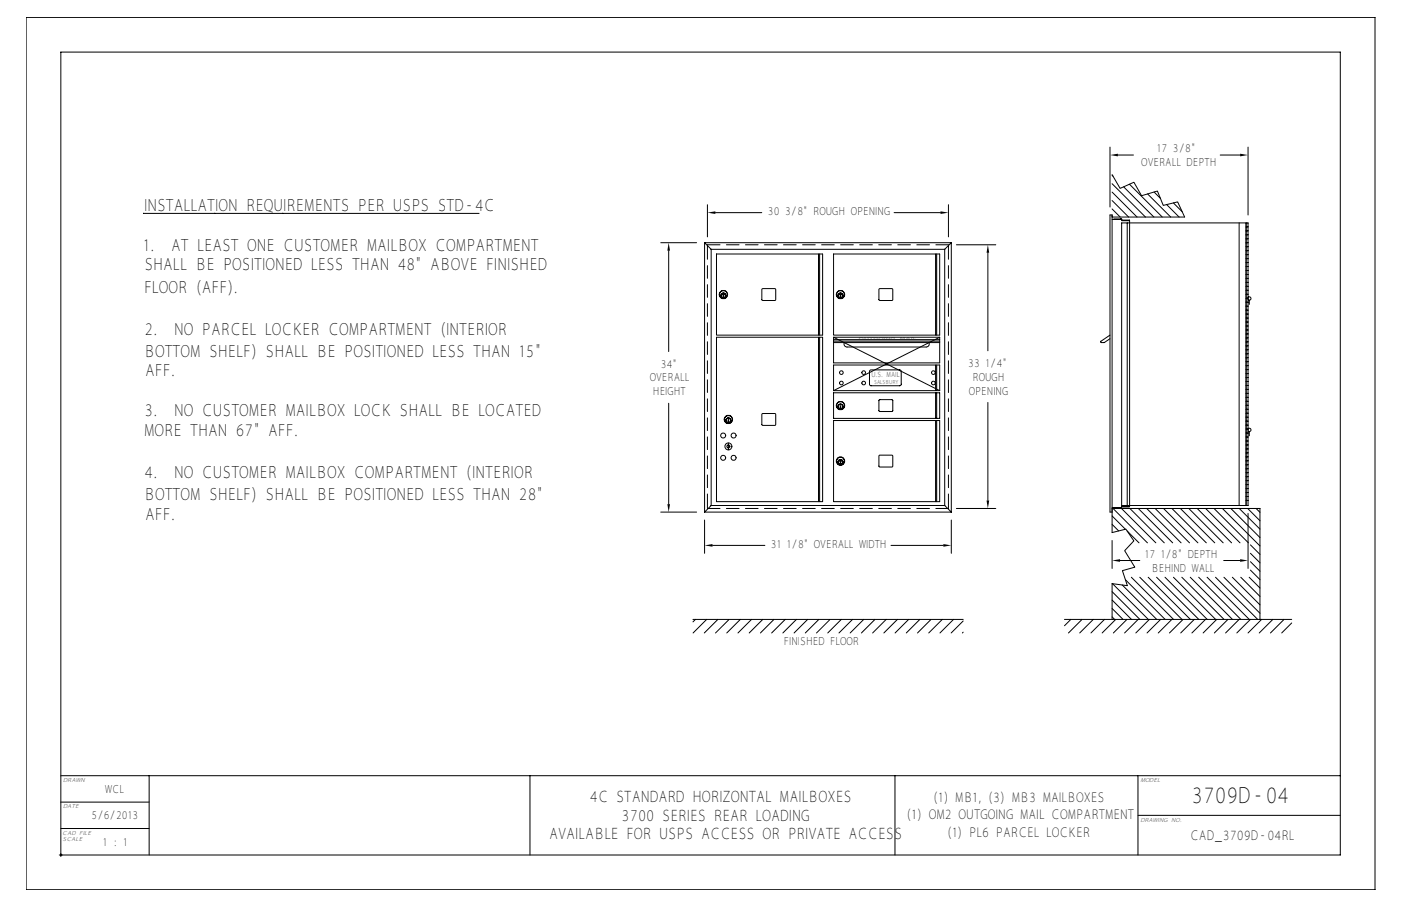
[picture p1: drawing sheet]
<svg xmlns="http://www.w3.org/2000/svg" width="432mm" height="279mm" viewBox="0 0 432 279" stroke-linecap="round" stroke-linejoin="round" font-family="sans-serif">
<g fill="none" stroke="#000" stroke-width=".31">
<path d="M8.1 5.4h415.7v269h-415.7zM342.1 45.4v18.4M342.8 53.8l2.4 4.3 4.3-1.9 2.3 4.2 4.9-1.5 1.8 4.4 4.5-1 2.1 4.6h-22.3M342.8 59.2l7.6 7.7M342.8 56.7l10.2 10.2M342.8 54.1l.3 .3M344.6 47.8h4.7M346.3 57.6l9.3 9.3M348.1 56.8l10.1 10.1M353.7 59.8l7.1 7.1M355.7 59.2l1.9 2M376.1 47.8h6.1"/>
<path d="M384.7 45.4v20.9M44.4 65.8h-.3h103.7M203.6 74.9h11.1M206.1 77.3v31.1M217.2 74.9l2 2M218 63.1v9.9M218 75.5v.5M219.2 76.9v79M219.2 76.9h72M220.5 65.6h14.3M220.8 78.3h32.7v25h-32.7zM252.3 78.3v25"/>
<path d="M252.6 78.3v25M256.9 78.3h32.7v25h-32.7zM275.6 65.6h14.3M288.4 78.3v25M288.7 78.3v25M291.2 76.9v79M292.3 63.1v9.9M292.3 75.5v.5M293.2 74.9h-76v83M293.2 74.9v83M293.2 74.9l-2 2M294.8 75.5h12.1"/>
<path d="M304.5 77.9v30.3M342.8 67.7l2.9-.2v.5h2.5h-2.5M342.8 64.4l2.5 2.5M342.8 61.8l5.1 5.1M343.3 67.7v-.2h2.1v.2M345.7 68.7h38.4v87.2h-38.4zM346 68v-.1h2.1l.1 88.3M347.4 68.7v87.2M359.6 63.1l3.8 3.8M361.7 62.6l2.7 2.7M381.9 68.7v87.2M384.1 68.7h.6v87.2h-.6z"/>
<path d="M384.1 70h.6M384.1 71.2h.6M384.1 72.4h.6M384.1 73.6h.6M384.1 74.9h.6M384.1 76.1h.6M384.1 77.3h.6M384.1 78.5h.6M384.1 79.7h.6M222.5 90.8h1M222.9 90.9l.1 .7zM223 90.4v.9"/>
<path d="M234.9 89.1h4.1v3.5h-4.1zM258.6 90.8h.9M259 90.9l.1 .7zM259.1 90.4v.9M271 89.1h4.1v3.5h-4.1zM384.1 81h.6M384.1 82.2h.6M384.1 83.4h.6M384.1 84.6h.6M384.1 85.9h.6M384.1 87.1h.6M384.1 88.3h.6"/>
<path d="M384.1 89.5h.6M384.1 90.8h.6M384.1 92h.6M384.1 93.2h.6M384.1 94.4h.6M384.1 95.6h.6M384.1 96.9h.6M384.1 98.1h.6M384.1 99.3h.6M384.7 91.7a.51 .51 0 0 1 .7 0 .51 .51 0 0 1 0 .7 .51 .51 0 0 1-.7 0M385.1 92.6v1.3M220.8 104h32.7v50.7h-32.7z"/>
<path d="M252.3 104v50.7M252.6 104v50.7M256.9 105.6h32.7M256.9 104h32.7M256.9 104.7h32.7M256.9 105.2h32.7M256.9 104l32.7 16.5M256.9 104v7.9h32.7v-7.9M260.2 105.6a.95 .95 0 0 0 .9 1.4h24.4a.95 .95 0 0 0 .8-1.4M268.1 114.2l9.4-.1 .3 .5-.1 4.1-.4 .3-9-.1-.3-.4zM288.4 112.6v7.9M288.7 112.6v7.9"/>
<path d="M289.6 104l-32.7 16.5M342.1 103.3l-2.9 2.2 1.1 .1 1.8-1.1M384.1 100.5h.6M384.1 101.8h.6M384.1 103h.6M384.1 104.2h.6M384.1 105.4h.6M384.1 106.7h.6M384.1 107.9h.6M384.1 109.1h.6M384.1 110.3h.6M384.1 111.5h.6"/>
<path d="M384.1 112.8h.6M384.1 114h.6M384.1 115.2h.6M384.1 116.4h.6M384.1 117.7h.6M384.1 118.9h.6M206.1 124.4v31.1M224.4 129.4l.2 .7zM224.5 136.6v2.1M234.9 127.6h4.1v3.5h-4.1zM256.9 129.7h32.7v25h-32.7zM256.9 120.5h32.7"/>
<path d="M256.9 121.1h32.7v7.9h-32.7zM256.9 120.5v-7.9h32.7v7.9M259 125.1l.1 .8zM271 123.3h4.1v3.5h-4.1zM288.4 121.1v7.9M288.4 129.7v25M288.7 121.1v7.9M288.7 129.7v25M304.5 124.1v30.3M384.1 120.1h.6M384.1 121.3h.6M384.1 122.5h.6"/>
<path d="M384.1 123.8h.6M384.1 125h.6M384.1 126.2h.6M384.1 127.4h.6M384.1 128.7h.6M384.1 129.9h.6M384.1 131.1h.6M384.1 132.3h.6M384.1 133.6h.6M384.1 134.8h.6M384.1 136h.6M384.1 137.2h.6"/>
<path d="M384.1 138.4h.6M384.1 139.7h.6M384.7 132.2a.51 .51 0 0 1 .7 0 .51 .51 0 0 1 0 .8 .51 .51 0 0 1-.7-.1M385.1 133.1v1.3M203.6 157.9h11.1M217.2 157.9h76M218 156.3v.5M219.2 155.9h72M219.2 155.9l-2 2M258.6 142.2h.9M259 142.2l.1 .8zM259.1 141.7v1"/>
<path d="M271 140.5h4.1v3.4h-4.1zM291.2 155.9l2 2M292.3 156.3v.5M294.8 156.8h12.1M342.8 157.9h-.7v-91.6h.7v97.9l4.2-1 2.5 3.6-2.9 3 3.2 5.1-3.9 1.1 1.6 4.6-4.7-.6v11M342.8 156.5h2.6v.2M342.8 156.8h45.5v34.2M342.8 159.1l4.1 4.1M343 156.8l10.6 10.6M345.4 156.5v.2M345.6 156.8l10.6 10.6M345.7 155.9h2.5"/>
<path d="M346 156.2v.1h2.1v-.1M348.2 156.2h-2.5v.5h-2.4v-.2M348.2 156.8l10.6 10.6M350.8 156.8l10.6 10.6M353.4 156.8l10.6 10.6M356 156.8l10.6 10.6M358.6 156.8l10.6 10.6M361.2 156.8l10.6 10.6M363.8 156.8l10.6 10.6M366.4 156.8l10.6 10.6M369 156.8l10.6 10.6M371.6 156.8l10.6 10.6"/>
<path d="M374.2 156.8l10.6 10.6M376.8 156.8l11.5 11.6M379.4 156.8l8.9 9M382 156.8l6.3 6.4M384.1 140.9h.6M384.1 142.1h.6M384.1 143.3h.6M384.1 144.6h.6M384.1 145.8h.6M384.1 147h.6M384.1 148.2h.6M384.1 149.4h.6"/>
<path d="M384.1 150.7h.6M384.1 151.9h.6M384.1 153.1h.6M384.1 154.3h.6M384.5 156.8l3.8 3.8M384.7 158.3v17M387.1 156.8l1.2 1.2M217.2 160.4v10.2M219.6 168.2h16.1M274.6 168.2h16.2M293.2 160.4v10.2M342.8 166.7v8.6"/>
<path d="M342.8 161.7l2 2M345.2 172.9h6.1M346.9 178.8l12.2 12.2M347.4 163.8l3.7 3.6M348.7 178l13 13M351.3 178l13 13M353.9 178l13 13M356.5 178l13 13M359.1 178l13 13M361.7 178l13 13M364.3 178l13 13M366.8 178l13.1 13"/>
<path d="M369.4 178l13 13M372 178l13 13M374.6 178l13 13M377.2 172.9h5M377.2 178l11.1 11.1M379.8 178l8.5 8.5M382.4 178l5.9 5.9M385 178l3.3 3.3M385.4 175.8l2.9 2.9M385.4 173.2l2.9 3M385.4 170.6l2.9 3M385.4 168l2.9 3"/>
<path d="M213.6 191h83.3M214.3 191l-.7 .8M217.8 191l-4.2 4.2M221.3 191l-4.2 4.2M224.7 191l-4.2 4.2M228.2 191l-4.2 4.2M231.6 191l-4.2 4.2M235.1 191l-4.2 4.2M238.5 191l-4.1 4.2M242 191l-4.2 4.2M245.5 191l-4.2 4.2M248.9 191l-4.2 4.2"/>
<path d="M252.4 191l-4.2 4.2M255.8 191l-4.1 4.2M259.3 191l-4.2 4.2M262.8 191l-4.2 4.2M266.2 191l-4.2 4.2M269.7 191l-4.2 4.2M273.1 191l-4.1 4.2M276.6 191l-4.2 4.2M280.1 191l-4.2 4.2M283.5 191l-4.2 4.2M287 191l-4.2 4.2M290.4 191l-4.2 4.2"/>
<path d="M293.9 191l-4.2 4.2M296.9 191.5l-3.7 3.7M296.9 195l-.3 .2M328.1 191h70M330 191l-1.9 2M333.5 191l-4.2 4.2M337 191l-4.2 4.2M340.4 191l-4.2 4.2M342.8 190.2l.7 .8M342.8 187.6l3.3 3.4M342.8 185.1l5.9 5.9M342.8 182.5l8.5 8.5"/>
<path d="M342.9 180l11 11M343.9 191l-4.2 4.2M345.9 180.4l10.6 10.6M347.3 191l-4.2 4.2M350.8 191l-4.2 4.2M354.2 191l-4.1 4.2M357.7 191l-4.2 4.2M361.2 191l-4.2 4.2M364.6 191l-4.2 4.2M368.1 191l-4.2 4.2M371.5 191l-4.1 4.2M375 191l-4.2 4.2"/>
<path d="M378.5 191l-4.2 4.2M381.9 191l-4.2 4.2M385.4 191l-4.2 4.2M388.8 191l-4.1 4.2M392.3 191l-4.2 4.2M395.8 191l-4.2 4.2M398.1 192.1l-3.1 3.1M18.8 239.2h144.5M46 239.2v24.5M275.8 239.2h137.3M350.7 239.2v24.5M18.8 255.5h27.2"/>
<path d="M18.8 247.4h27.2M53.8 243.6l.7-.5 1.2-.3h55.3a2.68 2.68 0 0 1 2.6 2.7v6.3a2.68 2.68 0 0 1-2.6 2.7h-55.3a2.68 2.68 0 0 1-2.7-2.7v-6.7zM54.1 243.9l.5-.4 1.1-.3h55.3a2.3 2.3 0 0 1 2.3 2.3v6.3a2.3 2.3 0 0 1-2.3 2.3h-55.3a2.3 2.3 0 0 1-2.3-2.3v-6.7zM54.3 244.2l1.4-.6h55.3a1.91 1.91 0 0 1 1.9 1.9v6.3a1.91 1.91 0 0 1-1.9 1.9h-55.3a1.91 1.91 0 0 1-1.9-1.9v-6.3zM55 244.8l.7-.3h55.3l.6 .3 .3 .7v6.3l-.3 .7-.6 .3h-55.3l-.7-.3-.3-.7v-6.3zM55.1 249.8h1.2M55.1 249.4h5.9M55.1 246h56.5M55.1 245.6h56.5M55.1 251.7h56.5M55.1 251.4h56.5M55.1 246.4h1.7"/>
<path d="M55.1 246.8h1.4M55.1 247.2h1.3M55.1 247.5h1.2M55.1 247.9h1.2M55.1 248.3h1.2M55.1 248.7h1.4M55.1 249.1h1.6M55.1 250.2h1.3M55.1 250.6h1.4M55.1 251h1.8M55.1 245.2h56.4M55.1 252.1h56.4"/>
<path d="M55.6 244.9h55.5M55.6 252.4h55.5M55.7 244.9l-.4 .2-.2 .4v6.3l.2 .4 .4 .2M56.3 249.4a1.48 1.48 0 0 0 1.4 1.9M56.5 249.4l.2 1.1 .7 .5h3.9a1.52 1.52 0 0 0 1.2-1.4 1.52 1.52 0 0 0-1.2-1.5h-2.9l-.3-.3 .3-.3h2.3l.3 .4h1.5l-.1-1-.5-.5-4.2-.1a1.52 1.52 0 0 0-1.2 1.5 1.52 1.52 0 0 0 1.2 1.5h3l.3 .3-.3 .3h-2.3l-.3-.5M57.7 246.1a1.73 1.73 0 0 0-1.4 1.7 1.73 1.73 0 0 0 1.4 1.7M58.2 249.8h2.6M58.3 247.8h2.4M61.3 246.1a1.54 1.54 0 0 1 1.4 2h-.6l.4 .5 .2 1.1 1.9-3.5M62.2 246.4h2.3M62.3 248.3h1.2M62.5 246.8h1.8"/>
<path d="M62.6 248.7h.7M62.7 247.2h1.4M62.7 249.1h.4M62.7 247.5h1.2M62.7 247.9h1M64.2 251.1l.4-.9h2.7l.5 .9M64.2 251h3.5M64.4 250.6h3.1M64.8 246.3h2.4l2.5 4.7h-1.7l-.7-1.1h-2.7l-.6 1.1h-1.8zM66 247.3l.7 1.4h-1.5zM66 247.7l.3 .6h-.6zM67.3 246.2l2.4 4.4v-4.3"/>
<path d="M67.5 246.4h2.2M67.7 246.8h2M67.9 247.2h1.8M68.1 247.5h1.6M68.3 247.9h1.4M68.5 248.3h1.2M68.7 248.7h1M68.9 249.1h.8M69.1 249.4h.6M69.3 249.8h.4M69.9 246.3h1.5v3.6h3.9v1.1h-5.4zM71.6 246.8h3.9"/>
<path d="M71.6 247.2h3.7M71.6 247.5h3.7M71.6 247.9h3.7M71.6 248.3h3.7M71.6 248.7h3.8M75.5 251v-.4l.5 .5 .7 .2M75.8 246.4h-4.2v3h3.7M75.8 246.6l.9-.3h3.9l.7 .6 .2 1h-1.6l-.3-.4h-2.3l-.3 .3 .3 .3h3a1.52 1.52 0 0 1 1.2 1.5 1.52 1.52 0 0 1-1.2 1.4l-4.2-.1-.5-.4-.1-1.1h1.5l.3 .5h2.3l.3-.3-.3-.3h-2.9a1.56 1.56 0 0 1-.9-2.7zM76.7 246.1a1.75 1.75 0 0 0-1.5 1.2 1.75 1.75 0 0 0 .5 1.8h-4.1M77.2 249.8h2.6M77.4 249.4h2.2M77.5 247.5h2.1"/>
<path d="M77.5 247.9h2.1M80.3 246.1a1.54 1.54 0 0 1 1.4 2h-.7a1.77 1.77 0 0 1 .7 1.8 1.77 1.77 0 0 1-1.4 1.4M81.1 251h1.1M81.2 246.4h1M81.3 248.3h.9M81.5 250.6h.7M81.5 246.8h.7M81.5 248.7h.7M81.6 250.2h.6M81.6 247.2h.6M81.7 249.1h.5M81.7 249.8h.5"/>
<path d="M81.7 249.4h.5M81.7 247.5h.5M81.7 247.9h.5M82.2 246.3v4.7M84 247.4h2.6l.3 .4-.3 .3h-2.6zM84 249.2h2.6l.3 .4-.3 .3h-2.6zM84.2 247.6l2.5 .1-2.5 .2zM84.2 249.4l2.5 .2-2.5 .1zM87.1 246.1a1.62 1.62 0 0 1 1.3 2.4 1.69 1.69 0 0 1-1.2 2.8M87.1 246.3a1.44 1.44 0 0 1 1 2.3 1.49 1.49 0 0 1-.9 2.4h-4.8v-4.7h4.8M88 246.4h1.2M88.1 251h1.7"/>
<path d="M88.3 246.8h.9M88.4 250.6h1M88.5 248.3h.7M88.5 248.7h.7M88.5 247.2h.7M88.5 247.9h.7M88.5 247.5h.7M88.6 250.2h.7M88.6 249.1h.6M88.6 249.8h.6M88.6 249.4h.6M89.2 246.3v3.6a1.4 1.4 0 0 0 1.4 1.4"/>
<path d="M89.4 246.3h1.6v3.3l.3 .3 3-.1 .1-3.5h1.5l-.1 4.2-.5 .4-.6 .1-4.7-.1-.4-.4-.2-.6zM91.2 246.3l.1 3.4h2.9v-3.4M91.2 249.4h3M91.2 246.4h3M91.2 246.8h3M91.2 247.2h3M91.2 247.5h3M91.2 247.9h3M91.2 248.3h3M91.2 248.7h3M91.2 249.1h3M95.6 251h1.2"/>
<path d="M95.9 250.6h.9M96.1 250.2h.7M96.1 246.3v3.6a1.4 1.4 0 0 1-1.4 1.4M96.1 249.8h.7M96.1 249.4h.7M96.1 246.4h.7M96.1 246.8h.7M96.1 247.2h.7M96.1 247.5h.7M96.1 247.9h.7M96.1 248.3h.7M96.1 248.7h.7"/>
<path d="M96.1 249.1h.7M96.8 246.3v4.7M98.6 247.4h2.7l.2 1.1-.3 .2h-2.6zM98.8 247.6h2.4l.1 .8-2.5 .1zM98.8 247.9h2.5M98.8 248.3h2.5M98.8 250.2h2.5M98.8 250.6h2.5M98.8 251h2.5M101.3 250.2l-2.5-.1v.9M101.3 250.2v.8M101.8 246.1a1.4 1.4 0 0 1 1.4 1.4v1.1l1.6 .1"/>
<path d="M102.9 246.4l2.7 3.2v1.4M103 248.6v.2a.48 .48 0 0 0-.3 .5 .48 .48 0 0 0 .3 .4v1.3h-1.5v-.9l-.3-.2h-2.6v1.1h-1.6v-4.7h4.8l.9 .3a2.15 2.15 0 0 1 .3 2M103 246.3h2l1.6 1.8 1.6-1.8h2l-2.8 3.2v1.5h-1.6v-1.5zM103.1 249.4h2.4M103.1 249.1h2.1M103.2 247.2h.3M103.2 249.8h2.4M103.2 248.6l-.2 .7 .2 1.7M103.2 247.5h.6M103.2 247.9h1M103.2 248.3h1.3M103.2 250.2h2.4"/>
<path d="M103.2 250.6h2.4M103.2 251h2.4M105.2 246.1l1.4 1.6 1.4-1.6M105.4 246.4h2.4M105.8 246.8h1.7M106.1 247.2h1M106.4 247.5h.4M107.6 249.8h4M107.6 250.2h4M107.6 250.6h4M107.6 251h4M107.7 249.4h3.9"/>
<path d="M108 249.1h3.6M108.4 248.7h3.2M108.7 248.3h2.9M109 247.9h2.6M109.4 247.5h2.2M109.7 247.2h1.9M110 246.8h1.6M111 244.9l.4 .2 .2 .4v6.3l-.2 .4-.4 .2M111.6 246.4h-1.2l-2.8 3.2v1.4M350.7 251.4h62.4M18.3 263.7h394.8v-247.6h-394.3v248.1M163.3 263.7v-24.5h112.5v24.5"/>
<circle cx="223" cy="91.1" r=".7"/>
<circle cx="223" cy="91.1" r=".76"/>
<circle cx="223" cy="90.8" r="1.19"/>
<circle cx="223" cy="90.8" r="1.28"/>
<circle cx="223" cy="91.1" r=".73"/>
<circle cx="259.1" cy="91.1" r=".73"/>
<circle cx="259.1" cy="91.1" r=".7"/>
<circle cx="259.1" cy="91.1" r=".76"/>
<circle cx="259.1" cy="90.8" r="1.19"/>
<circle cx="259.1" cy="90.8" r="1.28"/>
<circle cx="259.3" cy="114.9" r=".56"/>
<circle cx="259.3" cy="118.1" r=".56"/>
<circle cx="266.2" cy="118.1" r=".56"/>
<circle cx="266.2" cy="114.9" r=".56"/>
<circle cx="287.7" cy="114.9" r=".56"/>
<circle cx="287.7" cy="118.1" r=".56"/>
<circle cx="222.9" cy="134.3" r=".76"/>
<circle cx="224.5" cy="129.7" r=".73"/>
<circle cx="224.5" cy="129.7" r=".76"/>
<circle cx="224.5" cy="129.7" r=".7"/>
<circle cx="224.5" cy="137.7" r=".46"/>
<circle cx="224.5" cy="129.4" r="1.19"/>
<circle cx="224.5" cy="137.7" r="1.07"/>
<circle cx="224.5" cy="129.4" r="1.28"/>
<circle cx="226.1" cy="134.3" r=".76"/>
<circle cx="259.1" cy="125.1" r="1.28"/>
<circle cx="259.1" cy="125.1" r="1.19"/>
<circle cx="259.1" cy="125.4" r=".73"/>
<circle cx="259.1" cy="125.4" r=".7"/>
<circle cx="259.1" cy="125.4" r=".76"/>
<circle cx="222.9" cy="141.2" r=".76"/>
<circle cx="226.1" cy="141.2" r=".76"/>
<circle cx="259.1" cy="142.5" r=".73"/>
<circle cx="259.1" cy="142.2" r="1.28"/>
<circle cx="259.1" cy="142.5" r=".7"/>
<circle cx="259.1" cy="142.2" r="1.19"/>
<circle cx="259.1" cy="142.5" r=".76"/>
</g>
<path d="M342.1 47.8l2.5-.4v.8zM382.2 47.4l2.5 .4-2.5 .4zM206.1 74.9l.4 2.4h-.8zM218 65.6l2.5-.4v.8zM289.9 65.2l2.4 .4-2.4 .4zM304.5 75.5l.4 2.4h-.8zM205.7 155.5h.8l-.4 2.4zM304.1 154.4h.8l-.4 2.4zM217.2 168.2l2.4-.4v.8zM290.8 167.8l2.4 .4-2.4 .4zM342.8 172.9l2.4-.5v.9zM382.2 172.4l2.5 .5-2.5 .4z" fill="#000"/>
<path d="M218 75.5h74.3M218 156.8h74.3" fill="none" stroke="#000" stroke-width=".31" stroke-dasharray="3.9 2"/>
<path d="M218 156.8v-81.3M292.3 156.8v-81.3" fill="none" stroke="#000" stroke-width=".31" stroke-dasharray="3.9 2" stroke-dashoffset="-.6"/>
<path d="M47.2 240.5h114.2v22.3h-114.2z" fill-rule="evenodd" fill="#fff"/>
<text font-size="6.9" x="367.2" y="247.8">3709D-04</text>
<g font-size="5.2">
<text x="44.4" y="65.1">INSTALLATION REQUIREMENTS PER USPS STD-4C</text>
<text x="44.1" y="77.3">1.</text>
<text x="52.8" y="77.3">AT LEAST ONE CUSTOMER MAILBOX COMPARTMENT</text>
<text x="44.5" y="83.4">SHALL BE POSITIONED LESS THAN 48&quot; ABOVE FINISHED</text>
<text x="44.4" y="90.2">FLOOR (AFF).</text>
<text x="44.5" y="103.2">2.</text>
<text x="53.7" y="103.2">NO PARCEL LOCKER COMPARTMENT (INTERIOR</text>
<text x="44.4" y="110">BOTTOM SHELF) SHALL BE POSITIONED LESS THAN 15&quot;</text>
<text x="44.8" y="116.1">AFF.</text>
<text x="44.5" y="128.3">3.</text>
<text x="53.7" y="128.3">NO CUSTOMER MAILBOX LOCK SHALL BE LOCATED</text>
<text x="44.4" y="134.4">MORE THAN 67&quot; AFF.</text>
<text x="44.5" y="147.4">4.</text>
<text x="53.7" y="147.4">NO CUSTOMER MAILBOX COMPARTMENT (INTERIOR</text>
<text x="44.4" y="154.2">BOTTOM SHELF) SHALL BE POSITIONED LESS THAN 28&quot;</text>
<text x="44.8" y="160.3">AFF.</text>
</g>
<g font-size="4.8">
<text x="181.8" y="247.5">4C STANDARD HORIZONTAL MAILBOXES</text>
<text x="191.6" y="253.2">3700 SERIES REAR LOADING</text>
<text x="169.2" y="258.9">AVAILABLE FOR USPS ACCESS OR PRIVATE ACCESS</text>
</g>
<g font-size="4.1">
<text x="287.6" y="247.3">(1) MB1, (3) MB3 MAILBOXES</text>
<text x="279.4" y="252.7">(1) OM2 OUTGOING MAIL COMPARTMENT</text>
<text x="291.9" y="258.2">(1) PL6 PARCEL LOCKER</text>
<text x="366.8" y="259">CAD_3709D-04RL</text>
</g>
<g font-size="3.5">
<text x="356.6" y="47">17 3/8&quot;</text>
<text x="351.7" y="51.3">OVERALL DEPTH</text>
<text x="236.7" y="66.4">30 3/8&quot; ROUGH OPENING</text>
<text x="203.7" y="113.5">34&quot;</text>
<text x="298.4" y="113.3">33 1/4&quot;</text>
<text x="200.2" y="117.6">OVERALL</text>
<text x="299.8" y="117.6">ROUGH</text>
<text x="201.2" y="121.7">HEIGHT</text>
<text x="298.6" y="121.7">OPENING</text>
<text x="237.6" y="169">31 1/8&quot; OVERALL WIDTH</text>
<text x="352.8" y="172">17 1/8&quot; DEPTH</text>
<text x="354.9" y="176.3">BEHIND WALL</text>
<text x="241.6" y="198.9">FINISHED FLOOR</text>
<text x="32.4" y="244.5">WCL</text>
<text x="28.2" y="252.6">5/6/2013</text>
<text x="31.7" y="260.8">1 : 1</text>
</g>
<text font-size="2.2" x="268.6" y="116.4">U.S. MAIL</text>
<g font-size="1.8">
<text x="19.5" y="241.2">DRAWN</text>
<text x="351.5" y="241.2">MODEL</text>
<text x="19.5" y="249.3">DATE</text>
<text x="19.2" y="257.5">CAD FILE</text>
<text x="351.5" y="253.4">DRAWING NO.</text>
<text x="19.3" y="259.5">SCALE</text>
</g>
<text font-size="1.7" x="269.4" y="118.3">SALSBURY</text>
<g font-size=".5">
<text x="264.7" y="104.6">OUTGOING</text>
<text x="277.4" y="104.6">MAIL</text>
</g>
</svg>
